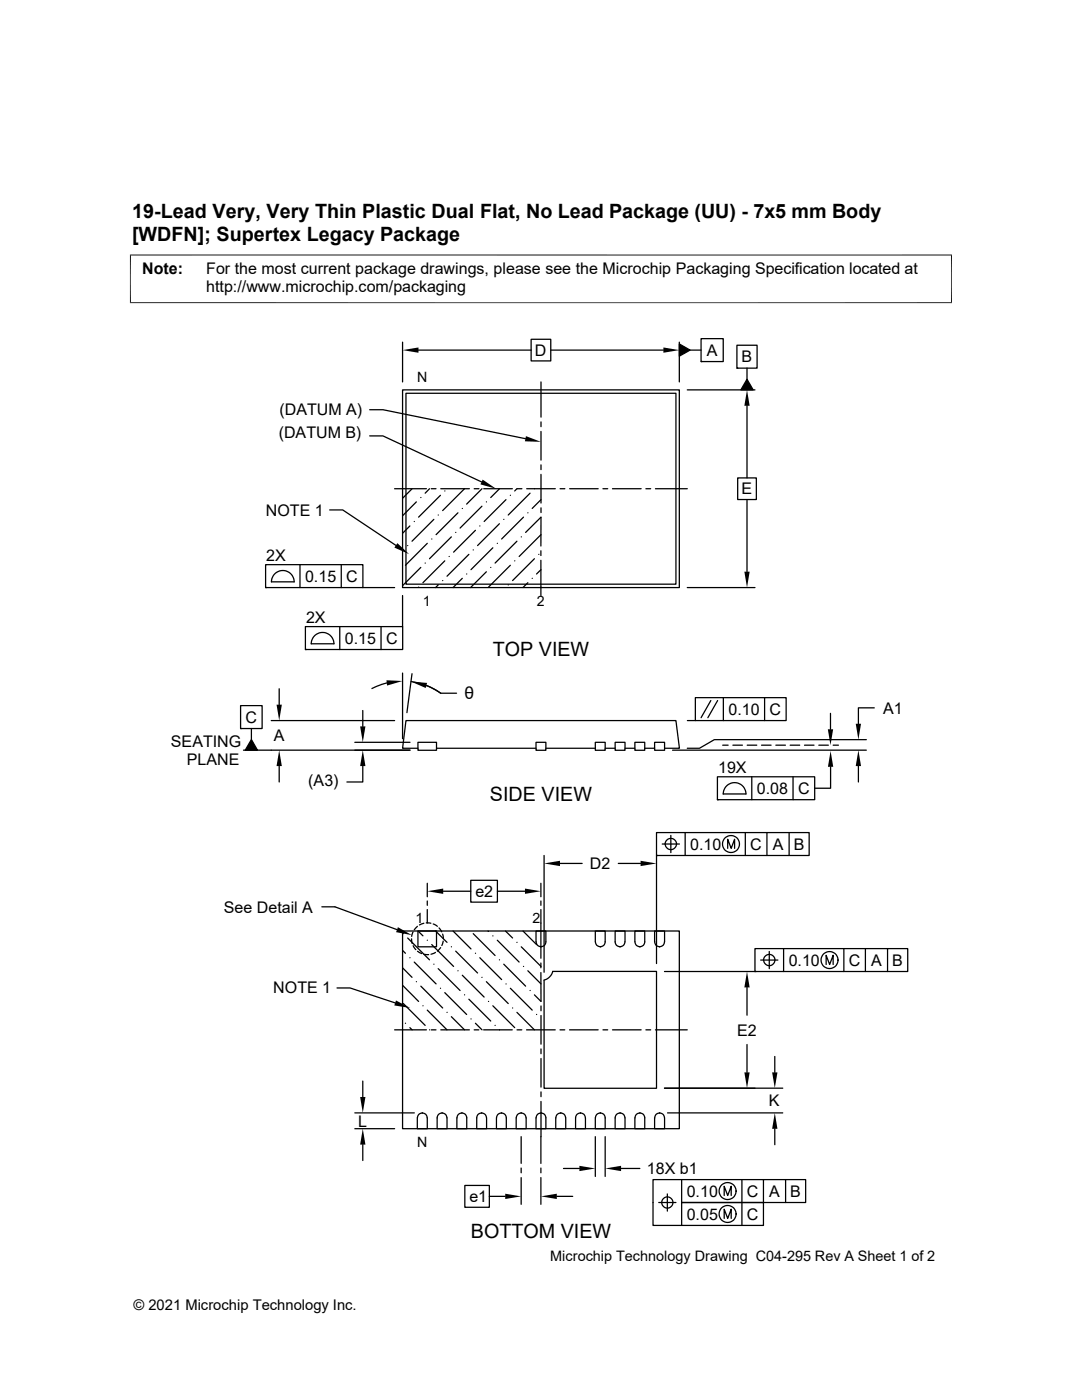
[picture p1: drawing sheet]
<svg xmlns="http://www.w3.org/2000/svg" width="216mm" height="279mm" viewBox="0 0 216 279" stroke-linecap="round" stroke-linejoin="round" font-family="sans-serif">
<g fill="none" stroke="#000" stroke-width=".25">
<path d="M80.3 77.8h55.3v39.5h-55.3zM80.3 68.3v7.9M81 78.5h53.9v38.1h-53.9zM83.5 69.9h22.5M106 67.7h3.9v4.3h-3.9zM107.9 76.2v7M109.9 69.9h22.5M135.6 68.6l2.1 1.3-2.1 1.2zM135.6 68.3v7.9M137.1 77.8h13.5M137.7 69.9h2.2M139.9 67.6h4.4v4.6h-4.4z"/>
<path d="M139.9 72.2h.1M147 68.9h4.1v4.6h-4.1zM147 73.5h.1M149.1 75.7l1.2 2.1h-2.5zM149.1 73.5v2.2M73.8 81.8h2.6l28.4 5.7M73.8 87h2.6l19.7 9.2M78.7 97.5h6.4M82.2 97.5l-1.9 1.9M84 99.3h.1M85.7 97.5l-.9 .9M86 97.5h1"/>
<path d="M87.9 98.8l-4.4 4.4M87.9 97.5h5.8M88.8 98h.1M92.7 97.5l-4.4 4.4M94.6 97.5h1M96.2 97.5l-3.1 3.1M96.5 97.5h5.7M99.7 97.5l-1.8 1.8M101 99.7l-4.4 4.4M101.8 98.8h.1M103.1 97.5l-.4 .5M103.2 97.5h.9"/>
<path d="M105.1 97.5h5.7M105.8 98.4l-4.4 4.4M107.9 84.2v1M107.9 86.1v5.7M107.9 92.8v.9M107.9 94.7v5.7M108 99.7l-1.8 1.8M111.8 97.5h.9M113.7 97.5h5.7M120.3 97.5h1M122.2 97.5h5.7M128.9 97.5h.9"/>
<path d="M130.8 97.5h6.3M147.2 95.4h3.7v4.3h-3.7zM149.1 81v14.4M149.1 99.7v14.4M53 112.7h19.4v4.6h-19.4zM53 117.3h.1M54.1 116.1h4.6a2.26 2.26 0 0 0-2.3-2.2 2.26 2.26 0 0 0-2.2 2.2M59.9 112.7v4.6M65.8 101.8h2.6l10.6 7M68.1 112.7v4.6M72.4 117.3h6.3M80.3 118.9v6.2"/>
<path d="M80.5 109.7l-.2 .2M81.3 108.9h.1M81.8 105l-1.5 1.4M82.7 104.1h.1M83.1 100.2l-2.8 2.7M83.5 117.2h.1M84 113.2l-3.7 3.7M84.8 112.4h.1M85.3 108.4l-4.4 4.4M86.1 107.6h.1M86.6 103.7l-4.4 4.3M87.4 102.8h.1"/>
<path d="M87.4 116.7l-.5 .6M88.3 115.9h.1M88.8 111.9l-4.4 4.4M89.6 111.1h.1M90.1 107.1l-4.4 4.4M90.9 106.3h.1M91.4 102.3l-4.4 4.4M92.2 115.4l-1.8 1.9M92.2 101.5h.1M93.1 114.6h.1M93.6 110.6l-4.4 4.4M94.4 109.7h.1"/>
<path d="M94.9 105.8l-4.4 4.4M95.7 105h.1M96.2 101l-4.4 4.4M97 114.1l-3.1 3.2M97 100.2h.1M97.9 113.2h.1M98.3 109.3l-4.3 4.4M99.2 108.4h.1M99.7 104.5l-4.4 4.4M100.5 103.7h.1M101.4 116.7h.1M101.8 112.8l-4.3 4.4"/>
<path d="M102.7 111.9h.1M103.1 108l-4.3 4.4M104 107.1h.1M104.5 103.2l-4.4 4.4M105.3 116.3l-.9 1M105.3 102.3h.1M106.2 115.4h.1M106.6 111.5l-4.3 4.4M107.5 110.6h.1M107.9 109.9v1M107.9 111.8v7.1M107.9 101.3v1"/>
<path d="M107.9 103.3v5.7M108 113.7l-.9 .9M108 117.2l-.2 .1M108 106.7l-4.4 4.4M108 103.2l-3.1 3.1M137.1 117.3h13.5M55.7 137.5v3.1M60.9 125.1h19.4v4.5h-19.4zM60.9 129.6h.1M62.9 126.8a2.27 2.27 0 0 1 2.4-.4 2.27 2.27 0 0 1 1.3 2.1h-4.5l.2-.9zM67.8 125.1v4.5M76 125.1v4.5"/>
<path d="M77.2 136.3l-3 1.1M80.3 134.3v13.1M82 136a12.8 12.8 0 0 1 5.9 2.3h3.2M82.2 134.5l-1 7.7M85.1 136.8l2.8 1.5M138.7 139.2h18.2v4.6h-18.2zM141.8 139.8l-1.9 3.4M143.2 139.8l-2 3.4M144.3 139.2v4.6M152.6 139.2v4.6M48 140.8h4.3v4.6h-4.3zM48 145.4h.1"/>
<path d="M50.2 145.4v2.2M50.2 147.6l1.2 2.1h-2.5zM54.1 143.8h24.6M55.7 152.9v3.2M70.8 148.1h11M72.4 152.9v3.2h-3.2M72.4 141.8v3.2M81.8 149.7h-33.2M83.4 149.3h-3.1l.7-5.5h53.9l.7 5.5h-3M83.4 148.1h3.7v1.6h-3.7zM87.1 149.3h19.9M107 148.1h1.9v1.6h-1.9z"/>
<path d="M108.9 149.3h9.9M118.8 148.1h2v1.6h-2zM120.8 149.3h1.9M122.7 148.1h2v1.6h-2zM124.7 149.3h2M126.7 148.1h2v1.6h-2zM128.7 149.3h1.9M130.6 148.1h2v1.6h-2zM134.2 149.7h38.7M137.2 143.8h1.5M143.2 155h19.4v4.6h-19.4zM143.2 159.6h.1"/>
<path d="M144.2 148.7h1.1M145.1 156.7a2.27 2.27 0 0 1 2.4-.3 2.27 2.27 0 0 1 1.3 2.1h-4.5l.2-1zM146.2 148.7h1.9M149.1 148.7h1.9M150 155v4.6M152 148.7h1.9M154.8 148.7h1.9M157.7 148.7h1.9M158.2 155v4.6M160.5 148.7h1.9M163.4 148.7h1.9M165.7 142.4v3.1"/>
<path d="M165.7 153v4.3h-3.1M166.2 148.7h1.1M171.3 152.9v3.2M172.9 147.6h-30.4l-2.9 1.7h-2.5M174.5 141.3h-3.2v3.1M85.3 176.3v2.7M85.3 179.8v.9M88.4 177.9h5.5M93.9 175.7h5.4v4.3h-5.4zM99.3 177.9h5.5M107.9 176.3v2.7M107.9 179.8v.9"/>
<path d="M108.6 170.7v23.3M111.7 172.3h4.5M123.4 172.3h4.4M131 170.7v21.6M131 166.2h30.5v4.5h-30.5zM131 170.7h.1M132.1 168.4h3.5M132.7 168.4a1.14 1.14 0 0 1 1.5-1.1 1.14 1.14 0 0 1 .5 1.9 1.14 1.14 0 0 1-1.9-.3l-.1-.5M133.9 166.7v3.5M136.7 166.2v4.5M145.2 169.3v-1.8l.7 1.8 .7-1.8v1.8M148.7 166.2v4.5"/>
<path d="M153 166.2v4.5M157.5 166.2v4.5M64.2 181h2.6l12.4 4.5M67.2 197.2h2.6l9 3M80.3 193.1l1.9 2M80.3 189.7l.6 .5M80.3 196.6l3.2 3.3M80.3 185.8h55.3v39.5h-55.3zM80.5 186.3h.1M81.3 187.2l4.4 4.4M81.8 191.1h.1M82.1 187.4l.2 .9"/>
<path d="M82.4 186l-.3 .9M82.4 188.7l.6 .8M82.7 192l4.3 4.4M83.1 195.9h.1M83.3 184.9l-.6 .7M83.3 189.8l.8 .5M83.4 185.8h3.7v3.2h-3.7zM83.4 185.8l1 1M84 196.8l4.3 4.4M84.6 184.3l-.9 .3M84.6 190.5h.9M85 184.2l1 .1"/>
<path d="M85.3 181.5v2.7M85.3 187.6h.1M86.1 188.5l4.4 4.4M86.4 184.4l.9 .5M86.6 192.4h.1M86.9 190.1l-.9 .3M86.9 185.8l2.3 2.3M87.4 193.3l4.4 4.4M87.6 185.2l.5 .8M87.9 197.2h.1M87.9 189.1l-.6 .7M88.3 186.4l.2 .9"/>
<path d="M88.4 187.8l-.2 .9M88.8 198.1l4.3 4.4M90.1 189h.1M90.4 185.8l3.6 3.6M90.9 189.8l4.4 4.4M91.4 193.7h.1M92.2 194.6l4.4 4.4M92.7 198.5h.1M93.6 199.4l4.3 4.4M94.4 186.3l4.4 4.4M94.9 190.2h.1M95.7 191.1l4.4 4.4"/>
<path d="M96.2 195.1h.1M97 195.9l4.4 4.4M97.4 185.8l.1 .1M97.5 199.9h.1M98.3 186.8h.1M99.2 187.6l4.4 4.4M99.7 191.6h.1M100.5 192.4l4.4 4.4M100.9 185.8l1.4 1.4M101 196.4h.1M101.8 197.2l4.4 4.4M103.1 188.1h.1"/>
<path d="M104 189l4 3.9M104.4 185.8l2.7 2.7M104.5 192.9h.1M105.3 193.7l2.7 2.7M105.8 197.7h.1M107 185.8h1.9v2.2a.98 .98 0 0 1-1 .9 .98 .98 0 0 1-.9-.9zM107.8 185.8l.2 .1M107.9 194.1l.1 5.8-1.4-1.4M107.9 181.5v9.7M107.9 192.2v.9M107.9 189h.1M108.6 195.6a2.45 2.45 0 0 0 1.7-1.7h20.7v23.3h-22.4v-21.6"/>
<path d="M118.8 188v-2.2h2v2.2a.97 .97 0 0 1-1 .9 .97 .97 0 0 1-1-.9M119.8 189h.1M122.7 185.8h2v2.2a.97 .97 0 0 1-1 .9 .97 .97 0 0 1-1-.9zM123.7 189h.1M126.7 185.8h2v2.2a.98 .98 0 0 1-1 .9 .98 .98 0 0 1-1-.9zM127.7 189h.1M130.6 188v-2.2h2v2.2a.97 .97 0 0 1-1 .9 .97 .97 0 0 1-1-.9M131.6 189h.1M132.6 193.9h18M149.1 197.1v5.5M150.6 189.3h30.5v4.6h-30.5zM150.6 193.9h.1"/>
<path d="M151.8 191.6h3.4M152.4 191.6a1.14 1.14 0 0 1 1.5-1.1 1.14 1.14 0 0 1 .4 1.8 1.14 1.14 0 0 1-1.8-.3l-.1-.4M153.5 189.9v3.4M156.4 189.3v4.6M164.8 192.5v-1.9l.7 1.9 .7-1.9v1.9M168.4 189.3v4.6M172.7 189.3v4.6M177.1 189.3v4.6M72.4 215.8v3.1M78.7 205.5h6.4M80.5 200.3l4.3 4.3M80.9 204.2h.1"/>
<path d="M81.8 205.1l.4 .4M84.4 200.7h.1M85.3 201.6l3.9 3.9M85.7 205.5h.1M86 205.5h1M87.9 205.5h5.8M89.2 202h.1M90.1 202.9l2.6 2.6M94 203.3h.1M94.6 205.5h.9M94.9 204.2l1.3 1.3M96.5 205.5h5.7"/>
<path d="M98.3 200.7l4.4 4.4M98.8 204.6h.1M102.3 201.2h.1M103.1 202l3.5 3.5M103.2 205.5h.9M105.1 205.5h5.7M107.1 202.5h.1M107.9 200.8v.9M107.9 202.7v5.7M107.9 209.3v1M107.9 211.2v5.8M107.9 217.9v1"/>
<path d="M107.9 219.8v12.4M111.7 205.5h1M113.6 205.5h5.8M120.3 205.5h1M122.2 205.5h5.7M128.9 205.5h.9M130.8 205.5h6.3M132.6 217.2h23.6M149.1 208.4v5.6M154.6 210.8v3.2M70.8 225.3h7.9M70.8 222.1h11.9"/>
<path d="M72.4 228.4v3.2M83.3 223.1v2.2h2l-.1-2.2a.97 .97 0 0 0-.9-1 .97 .97 0 0 0-1 1M84.3 222.1h.1M87.5 222.4a.99 .99 0 0 1 1.1-.2 .99 .99 0 0 1 .6 .9v2.2h-2v-2.2zM88.2 222.1h.1M91.5 222.4a.99 .99 0 0 1 1-.2 .99 .99 0 0 1 .6 .9v2.2h-1.9v-2.2zM92.2 222.1h.1M92.8 236.6h4.8v4.3h-4.8zM95.4 222.4a.99 .99 0 0 1 1.1-.2 .99 .99 0 0 1 .6 .9v2.2h-2v-2.2zM96.1 222.1h.1M97.6 238.8h3.2M99.4 222.4a.99 .99 0 0 1 1-.2 .99 .99 0 0 1 .6 .9v2.2h-1.9v-2.2z"/>
<path d="M100.1 222.1h.1M104 222.1h.1M104 226.8v5.4M104 233.1v1M104 235v5.3M105 223.1a.97 .97 0 0 0-1-1 .97 .97 0 0 0-1 1v2.2h2v-2.2M107.3 222.4a.99 .99 0 0 1 1-.2 .99 .99 0 0 1 .6 .9v2.2h-1.9v-2.2zM107.9 233.1v1M107.9 235v5.3M107.9 222.1h.1M111.1 238.8h3.2M111.9 222.1h.1"/>
<path d="M112.4 233.2h3.2M112.9 223.1a.97 .97 0 0 0-1-1 .97 .97 0 0 0-1 1v2.2h2v-2.2M115.8 222.1h.1M116.8 223.1a.97 .97 0 0 0-1-1 .97 .97 0 0 0-.9 1v2.2h1.9v-2.2M118.8 223.1v2.2h2v-2.2a.97 .97 0 0 0-1-1 .97 .97 0 0 0-1 1M118.8 226.8v8M119.8 222.1h.1M120.8 226.8v8M123 222.4a.99 .99 0 0 1 1.1-.2 .99 .99 0 0 1 .6 .9v2.2h-2v-2.2zM123.7 222.1h.1M123.9 233.2h3.8M127 222.4a.99 .99 0 0 1 1-.2 .99 .99 0 0 1 .7 .9v2.2h-2v-2.2z"/>
<path d="M127.7 222.1h.1M130.6 223.1v2.2h2v-2.2a.97 .97 0 0 0-1-1 .97 .97 0 0 0-1 1M131.4 240h3.5M131.6 222.1h.1M133.2 238.3v3.4M133.2 222.1h23M136 235.4v4.6h16.3v4.6h-22v-9.2h30.5v4.6h-24.8v4.6M144.5 238.6v-1.9l.7 1.9 .7-1.9v1.9M148 235.4v9.2M152.3 235.4v4.6M154.6 225.3v3.2M156.8 235.4v4.6"/>
<path d="M144.5 243.2v-1.9l.7 1.9 .7-1.9v1.9"/>
<circle cx="145.9" cy="168.5" r="1.69"/>
<circle cx="165.5" cy="191.6" r="1.69"/>
<circle cx="133.2" cy="240" r="1.12"/>
<circle cx="145.2" cy="237.7" r="1.69"/>
<circle cx="145.2" cy="242.3" r="1.69"/>
</g>
<g fill="#000">
<path d="M80.3 69.9l3.2-.6v1.1zM132.4 69.3l3.2 .6-3.2 .5zM135.6 68.6l2.1 1.3-2.1 1.2zM149.1 75.7l1.2 2.1h-2.5zM96.3 95.7l2.7 1.8-3.1-.8zM104.9 87l3 1.2-3.2-.1zM149.1 77.8l.5 3.2h-1.1zM79.3 108.4l2.3 2.2-2.9-1.3zM148.5 114.1h1.1l-.5 3.2zM77.1 135.8l3.2 .1-3.1 .9zM82 136l3.2 .3-.3 1zM50.2 147.6l1.2 2.1h-2.5z"/>
<path d="M55.2 140.6h1l-.5 3.2zM55.7 149.7l.5 3.2h-1zM71.9 145h1l-.5 3.1zM72.4 149.7l.5 3.2h-1zM165.2 145.5h1l-.5 3.2zM165.7 149.9l.6 3.1h-1.1zM171.3 149.7l.5 3.2h-1zM170.8 144.4h1l-.5 3.2zM85.3 177.9l3.1-.6v1.1zM104.8 177.3l3.1 .6-3.1 .5zM108.6 172.3l3.1-.5v1zM127.8 171.8l3.2 .5-3.2 .5z"/>
<path d="M79 199.7l2.9 1.5-3.2-.5zM79.4 185l2.8 1.6-3.2-.6zM149.1 193.9l.5 3.2h-1.1zM71.9 218.9h1l-.5 3.2zM148.5 214h1.1l-.5 3.2zM154.1 214h1l-.5 3.2zM72.4 225.3l.5 3.1h-1zM100.8 238.2l3.2 .6-3.2 .5zM107.9 238.8l3.2-.6v1.1zM115.6 232.7l3.2 .5-3.2 .5zM120.8 233.2l3.1-.5v1zM154.6 222.1l.5 3.2h-1z"/>
</g>
<path d="M26 50.8v9.7M189.9 50.8v9.7M189.9 50.9h-164M25.9 60.4h164" fill="none" stroke="#000" stroke-width=".2"/>
<g font-size="3.9">
<text x="26.4" y="43.5">19-Lead Very, Very Thin Plastic Dual Flat, No Lead Package (UU) - 7x5 mm Body</text>
<text x="26.4" y="48.1">[WDFN]; Supertex Legacy Package</text>
<text x="98.3" y="130.9">TOP VIEW</text>
<text x="97.8" y="159.9">SIDE VIEW</text>
<text x="93.9" y="247.1">BOTTOM VIEW</text>
</g>
<text font-size="3.5" x="92.7" y="139.6">θ</text>
<g font-size="3.2">
<text x="28.4" y="54.7">Note:</text>
<text x="41.1" y="58.3">http://www.microchip.com/packaging</text>
<text x="41.1" y="54.7">For the most current package drawings, please see the Microchip Packaging Specification located at</text>
<text x="106.7" y="71">D</text>
<text x="141" y="71">A</text>
<text x="148" y="72.3">B</text>
<text x="55.8" y="82.8">(DATUM A)</text>
<text x="55.6" y="87.4">(DATUM B)</text>
<text x="148" y="98.7">E</text>
<text x="53" y="102.9">NOTE 1</text>
<text x="53.1" y="111.9">2X</text>
<text x="60.9" y="116.1">0.15</text>
<text x="69.1" y="116.1">C</text>
<text x="61.1" y="124.3">2X</text>
<text x="68.8" y="128.5">0.15</text>
<text x="77" y="128.5">C</text>
<text x="145.4" y="142.6">0.10</text>
<text x="153.5" y="142.7">C</text>
<text x="176.2" y="142.4">A1</text>
<text x="34.1" y="149">SEATING</text>
<text x="49" y="144.3">C</text>
<text x="54.7" y="147.9">A</text>
<text x="37.3" y="152.7">PLANE</text>
<text x="143.3" y="154.3">19X</text>
<text x="61.5" y="156.9">(A3)</text>
<text x="151" y="158.5">0.08</text>
<text x="159.2" y="158.5">C</text>
<text x="117.7" y="173.5">D2</text>
<text x="137.7" y="169.6">0.10</text>
<text x="149.7" y="169.6">C</text>
<text x="154.2" y="169.6">A</text>
<text x="158.4" y="169.6">B</text>
<text x="94.8" y="179">e2</text>
<text x="44.7" y="182.1">See Detail A</text>
<text x="157.4" y="192.7">0.10</text>
<text x="169.4" y="192.7">C</text>
<text x="173.8" y="192.7">A</text>
<text x="178" y="192.7">B</text>
<text x="54.5" y="198.2">NOTE 1</text>
<text x="147.1" y="206.7">E2</text>
<text x="153.4" y="220.8">K</text>
<text x="71.4" y="224.8">L</text>
<text x="93.7" y="239.9">e1</text>
<text x="129.1" y="234.3">18X b1</text>
<text x="137" y="238.8">0.10</text>
<text x="149" y="238.8">C</text>
<text x="153.5" y="238.8">A</text>
<text x="157.7" y="238.8">B</text>
<text x="137" y="243.4">0.05</text>
<text x="149" y="243.4">C</text>
</g>
<g font-size="2.9">
<text x="109.8" y="251.7">Microchip Technology Drawing C04-295 Rev A Sheet 1 of 2</text>
<text x="26.6" y="261.3">© 2021 Microchip Technology Inc.</text>
</g>
<g font-size="2.8">
<text x="83.2" y="76.2">N</text>
<text x="84.3" y="120.9">1</text>
<text x="107.1" y="120.9">2</text>
<text x="82.9" y="184.2">1</text>
<text x="106.3" y="184.2">2</text>
<text x="83.2" y="228.9">N</text>
</g>
</svg>
